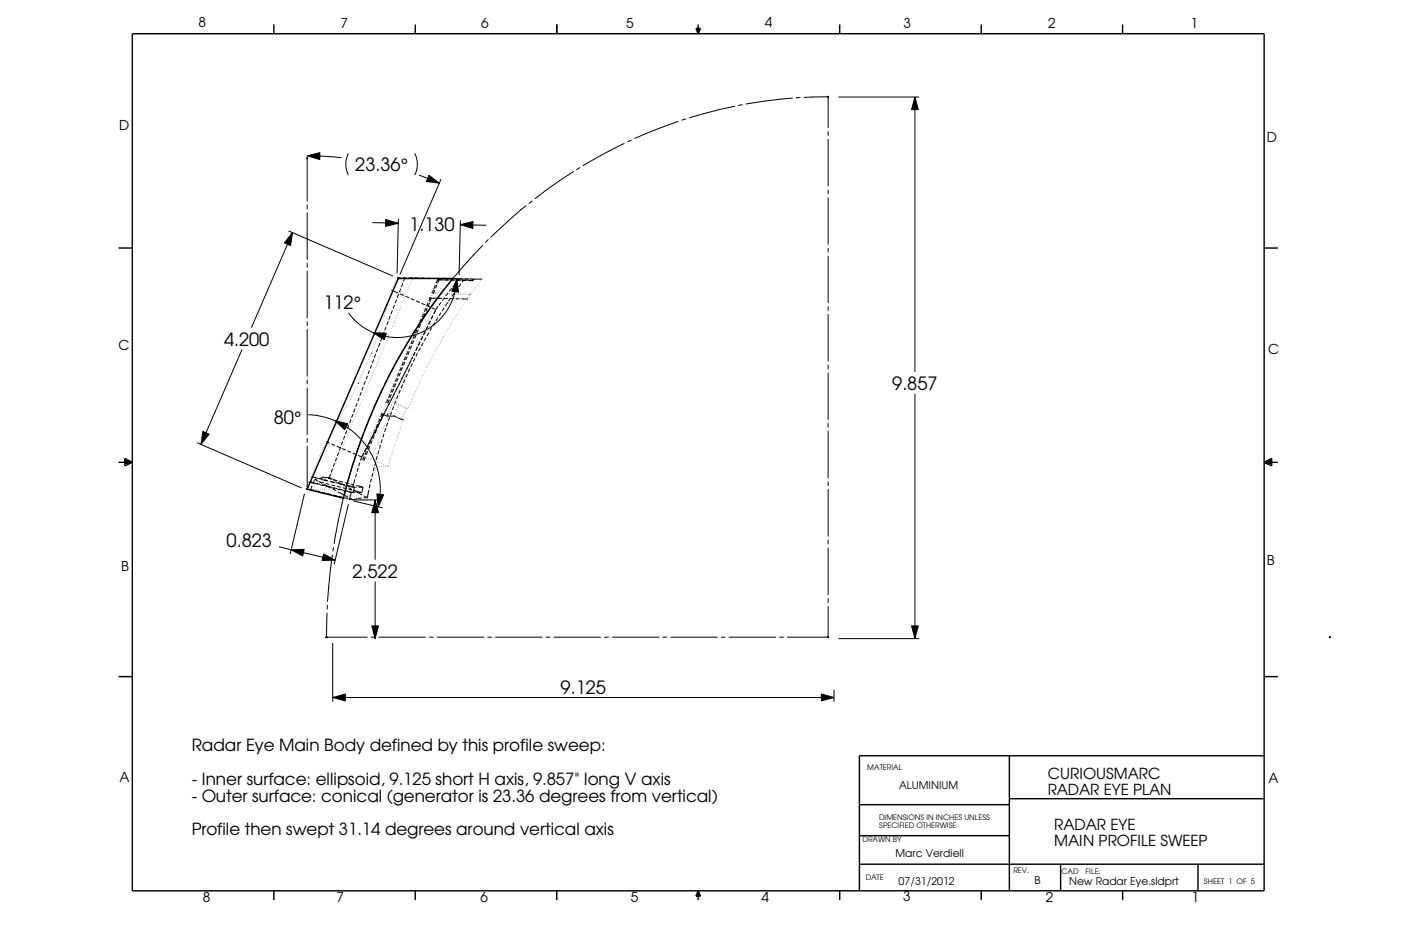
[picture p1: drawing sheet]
<svg xmlns="http://www.w3.org/2000/svg" width="457mm" height="305mm" viewBox="0 0 457 305" stroke-linecap="round" stroke-linejoin="round" font-family="sans-serif">
<g fill="none" stroke="#000" stroke-width=".33">
<path d="M221.4 39.6l-6.6 2.4-7.6 3.2M223.8 38.8l-1.3 .4M239.7 34.7l-5.2 1.1-9.5 2.6M242.2 34.2l-1.2 .2M258.6 32l-8.9 1-6.2 1M261.1 31.8l-1.3 .1M262.4 31.8l7.9-.2v10.1M273.6 31.7h26.4M298.6 31.7l1.1 4.1h-2.2zM298.6 31.7v89.7M100.2 50.8l4.2-1v2.3zM100.2 50.8l11.3 .6"/>
<path d="M100.2 51.6v14M113.7 50a7.9 7.9 0 0 0 0 7.1M135.3 50a7.9 7.9 0 0 1 0 7.1M136.7 57.1l6.7 2.7M140 57.2l3.4 2.6-4.3-.6zM143.9 58.5l-13.4 31.1M187.1 56l-8.9 6.1-3.6 2.7M189.2 54.7l-1.1 .7M203.7 46.8l-7.8 4-5.6 3.2M206 45.7l-1.1 .5M270.3 42.9v1.3M270.3 45.5v15.2"/>
<path d="M94.1 75.4l34.1 14.7M95.5 75.9l-.7 4.2-2-.9zM95.5 75.9l-13.5 31M100.2 66.9v1.3M100.2 69.4v15.3M121.5 72.6l8.5 .3M125.9 71.6l4.1 1.3-4.2 1zM130 71.5l-.4 17.7M150.2 73.3l4.1-1v2.2zM150.2 73.3l8.5 .2M150.2 71.9l-.4 17.8M159.3 78.2l-.8 .9"/>
<path d="M171.6 67.2l-5.7 4.9-5.6 5.2M173.6 65.6l-1 .8M270.3 62v1.2M270.3 64.5v15.3M100.2 85.9v1.3M100.2 88.5v15.2M126.5 99.6l-.1 .1M126.7 98.8l-.1 .1M126.8 98.2v.1M127 97.5h.1M127.2 96.8v.1M127.4 96.1h.1"/>
<path d="M127.6 95.4v.1M127.7 94.7h.1M127.8 94.7l2.2 1M127.8 94.7v.1M127.8 94.6v.1M128.1 93.9v.1M128.4 93.3h.1M128.7 92.6v.1M128.7 99.5l-.4 1.2M128.9 91.9v.1M129.2 91.3v.1M129.4 97.7l-.5 1.2"/>
<path d="M130.1 96l-.4 1.2M130.6 95.9l1.1 .5M130.8 94.2l-.5 1.2M130.8 90.6l-1.3 .1M130.9 99.9l-.1 .1M131.1 90.6h.1M131.1 99.3h.1M131.4 90.7h1.3M131.4 98.6v.1M131.4 92.4l-.4 1.2M131.7 97.9v.1M132 97.2l-.1 .1"/>
<path d="M132.2 90.6l-.5 1.2M132.2 96.6v.1M132.3 96.7l1.2 .5M132.5 95.9v.1M132.8 95.2v.1M133.1 94.6v.1M133.2 90.6h.1M133.3 90.7h1.3M133.4 93.9l-.1 .1M133.6 93.3h.1M133.6 90.7h1.3M133.9 92.6v.1"/>
<path d="M134.1 97.5l1.1 .5M134.2 91.9v.1M134.5 91.3l-.1 .1M134.7 90.6v.1M135.2 90.8h1.3M135.4 90.6l1.3 .1M135.8 98.2l1.2 .5M136.1 90.6h.1M136.8 90.7h.1M137.1 90.8h1.3M137.3 90.8h1.3M137.5 90.7h.1"/>
<path d="M137.5 99l1.2 .5M138.9 100l-.1 .1M139 90.7h.1M139 90.8h1.3M139.1 99.3v.1M139.2 90.8h1.3M139.3 99.7l1.2 .5M139.4 98.7v.1M139.7 98l-.1 .1M139.7 98.8l-.5 1.2M139.7 90.8h.1M140 97.3l-.1 .1"/>
<path d="M140.2 97.1l.6 .3h3.5M140.2 98.8l-.5 1.1M140.4 90.8h.1M140.5 97l-.5 1.2M140.7 95.4l.1 .1M140.8 97.3l-.5 1.2M140.8 96.3l-.1 .1M140.8 97.1h.1M141 94.7v.1M141.1 95.7h-.1M141.1 90.8h.1M141.3 94.1h.1"/>
<path d="M141.4 95.8h.1M141.4 95.5h.1M141.5 94.5l-.4 1.1M141.5 99.7v.1M141.5 97.1h.1M141.6 93.4l-.1 .1M141.8 99.1h.1M141.8 92.8h.1M141.9 90.8h.1M141.9 94.7l-.5 1.1M142.1 98.4l-.1 .1M142.1 93l-.5 1.2"/>
<path d="M142.1 92.1v.1M142.2 95.8h.1M142.2 95.5h.1M142.2 97.1h.1M142.3 97.7v.1M142.4 91.4v.1M142.4 90.8l-1.5 .1M142.6 90.8h.1M142.6 92.9l-.4 1.2M142.6 97.1h.1M142.7 90.8h.8l-.7 1.7M142.8 91.3l-.5 1.2"/>
<path d="M142.8 91.3h2M142.8 90.9h1.3M142.9 95.8h.1M142.9 95.5h.1M142.9 90.8h.1M143 99.9l-.8 1.1-1.1-.5M143.2 97.2l-.1 .2M143.3 95.5h.1M143.4 96.5v.1M143.5 94.8v.1M143.6 95.8l.1 .1M143.6 90.8h.1"/>
<path d="M143.8 94.1v.1M143.8 95.8h.2M143.9 95.8h.1M143.9 98.6l-.7 1.1M144.1 93.5h-.1M144.3 92.8v.1M144.4 90.8h.1M144.4 95.8h.1M144.6 92.1v.1M144.6 95.8h.1M144.7 97.4h.1M144.9 91.4l-.1 .1"/>
<path d="M144.9 97.4h1.4M145 94.3l-8.8 12.4M145 91.4h1.3M145.1 97.1l-.8 1M145.1 90.8h.1M145.1 95.8h.1M145.2 90.8h-2.2l-.2 .5M145.3 95.8h.1M145.5 91.4h1.2M145.5 97.4h.1M145.7 90.8h.1M145.8 95.9h.1"/>
<path d="M146 98.8h.1M146 98.8l-.7 1.1M146.1 95.9h.1M146.2 95.6l-.7 1M146.2 90.9l-1.5 .1M146.4 90.8h.1M146.6 95.9h.1M146.6 92.3l-.8 1M146.6 91l1.3 .1M146.8 95.9h.1M146.8 97.5h1.3M146.9 91.4h1.3"/>
<path d="M146.9 97.5h.1M147.1 97.2l-.8 1.1M147.2 90.8l-1.4 .1M147.3 95.9h.1M147.4 91.4h1.2M147.4 94.1l-.8 1M147.5 95.9h.1M147.6 97.5h.1M147.9 90.8h.1M148 95.9h.1M148.2 95.7l-.8 1M148.2 95.9h.1"/>
<path d="M148.3 97.5h.1M148.5 91.1h1.2M148.6 92.6l-.8 1M148.6 90.8l.1 .1M148.7 97.5h1.3M148.7 95.9h.1M148.8 91l1.2 .1M148.8 91.4l1.3 .1M148.9 95.9h.1M149 90.9l-2.1 .1M149.1 91.1l.5 4.2-2.2-.3zM149.1 91.1a19.5 19.5 0 0 1-13.8 18.2 19.5 19.5 0 0 1-21.6-7.2"/>
<path d="M149.1 97.5h.1M149.3 94.1l-.8 1.1M149.3 91.4h1.2M149.3 90.9h.1M149.4 95.9l.1 .1M149.6 91h1.3M149.6 95.9l.1 .1M149.8 91.1l-.8 1M149.8 97.5h.1M150 91.1h1.3M150 90.9h.1M150.2 96h.1"/>
<path d="M150.4 96h.1M150.4 92.6l-.8 1M150.5 97.5l1.7 .1M150.7 91.5h1.3M150.9 96h.1M150.9 100h.1M151.1 96h.1M151.2 91.5h1.2M151.2 97.6h.1M151.3 99.4h.1M151.5 90.9h.1M151.6 91.1l-.8 1"/>
<path d="M151.6 91h1.2M151.6 96h.1M151.7 98.8h.1M151.8 96h.1M151.9 91.1h1.3M152.1 98.2v.1M152.2 91h.1M152.3 97.6h.3M152.3 96h.1M152.5 97.2h.1M152.5 96h.1M152.6 97.6l-.1 .1"/>
<path d="M152.6 91.6h1.3M152.7 97l-.1 .1M152.9 91h.1M153 96h.1M153.1 91.5l1.2 .1M153.1 96.5h-.1M153.2 96l.3 .1M153.4 96.1h-.1M153.5 91.1h.1M153.5 91.1h1.2M153.5 96.1h.2M153.6 91h.1"/>
<path d="M153.8 95.7v.1M154.3 91.1l-.4 .5M154.3 95.1l-.1 .1M154.3 91.6h-.4M154.7 94.5l-.1 .1M155.1 91h.1M155.1 93.9v.1M155.5 93.4h.1M155.8 91.1h.1M156 92.8l-.1 .1M156.4 92.2v.1M156.5 91.1h.1"/>
<path d="M156.8 91.7h.1M157.2 91.1h.1M157.3 91.1h-2.6l-.4 .5M157.3 91.1h-.1M157.6 80l-10.2 11.4M270.3 81v1.3M270.3 83.6v15.2M79 114l-13.4 31M100.2 105v1.3M100.2 107.5v15.3M119.2 119.9h.1M119.5 119.2v.1"/>
<path d="M119.8 118.6h.1M119.8 118.5v.1M120.1 117.9v.1M120.4 117.2l-.1 .1M120.6 116.5v.1M120.9 115.9v.1M121.1 115.3h.1M121.2 115.2l-.1 .1M121.2 119.1l-.4 1.2M121.4 114.6h.1M121.7 113.9l-.1 .1M121.8 108.6l4.3 .2-.7 2.1z"/>
<path d="M121.9 117.3l-.4 1.2M121.9 113.2v.1M122.2 112.5v.1M122.5 111.8l-.1 .1M122.6 119.8v.1M122.6 115.5l-.4 1.2M122.7 111.2v.1M122.9 119.2l-.1 .1M122.9 110.5v.1M123.1 118.5v.1M123.2 109.9h.1M123.3 113.7l-.4 1.2"/>
<path d="M123.4 117.9h.1M123.4 109.2h.1M123.7 117.2v.1M123.7 108.5h.1M123.9 107.8v.1M124 116.5l-.1 .1M124 112l-.5 1.2M124.1 107.1v.1M124.2 115.9v.1M124.4 106.4l-.1 .1M124.5 115.2v.1M124.6 105.7v.1"/>
<path d="M124.7 110.2l-.5 1.2M124.8 114.6h.1M124.8 105.1v.1M125 104.4h.1M125.1 113.9l-.1 .1M125.3 103.7l-.1 .1M125.3 108.4l-.4 1.2M125.3 113.2v.1M125.5 103l-.1 .1M125.6 112.6h.1M125.7 102.3l-.1 .1M125.9 111.9v.1"/>
<path d="M125.9 101.6v.1M126 106.6l-.4 1.2M126.1 100.9v.1M126.2 111.2l-.1 .1M126.3 100.2l-.1 .1M126.4 110.5v.1M126.7 104.9l-.5 1.1M126.7 109.9v.1M127 109.2v.1M127.3 108.5v.1M127.4 103.1l-.5 1.2M127.6 107.9h-.1"/>
<path d="M127.8 107.2v.1M128.1 101.3l-.5 1.2M128.1 106.6h.1M128.4 105.9v.1M128.7 105.2l-.1 .1M128.9 104.6h.1M129.2 103.9v.1M129.5 103.3h.1M129.8 102.6l-.1 .1M130 101.9v.1M130.3 101.3h.1M130.5 119.9v.1"/>
<path d="M130.6 100.6v.1M130.8 119.3h.1M130.9 119.9l-.5 1.2M131.1 118.6v.1M131.4 117.9l-.1 .1M131.4 119.9l-.5 1.1M131.7 118.2l-.6 1.1M131.7 117.3h-.1M131.9 116.6v.1M132.1 118.1l-.4 1.2M132.2 116h.1M132.4 116.4l-.5 1.2"/>
<path d="M132.5 115.3l-.1 .1M132.8 114.6l-.1 .1M132.8 116.3l-.4 1.2M133 119.9l-.6 1.2M133 114h.1M133.1 114.6l-.5 1.2M133.3 119.3l-.6 1.1M133.3 113.3v.1M133.4 119.7v.1M133.6 112.6v.1M133.6 114.6l-.5 1.2M133.6 119v.1"/>
<path d="M133.8 118.2l-.6 1.2M133.9 112.9l-.5 1.1M133.9 112h-.1M133.9 118.4h.1M134.1 117.6l-.5 1.1M134.1 111.3v.1M134.2 109.9l-7.5 13.3M134.2 117.7v.1M134.3 112.8l-.4 1.2M134.4 110.6v.1M134.5 117.1h.1M134.6 118.6l-.6 1.2"/>
<path d="M134.6 111.1l-.5 1.2M134.6 116.5l-.2 .5M134.7 116.5l-.6 1.1M134.7 109.9v.1M134.7 116.4v.1M135 109.3l-.1 .1M135 115.7v.1M135 111.1l-.4 1.2M135.3 108.6l-.1 .1M135.3 115.1h.1M135.3 109.3l-.5 1.2M135.4 116.9l-.5 1.1"/>
<path d="M135.5 107.8l-.7 1.1M135.5 114.9l-.6 1.2 .5-1.1M135.5 107.9v.1M135.6 114.4l-.1 .1M135.8 109.3l-.5 1.2M135.8 113.7v.1M135.8 107.3v.1M136.1 107.6l-.5 1.2M136.1 106.6l-.1 .1M136.1 113v.1M136.2 115.2l-.5 1.1M136.2 113.3l-.5 1.2"/>
<path d="M136.3 115.2h-.1M136.3 113.2l-.6 1.1M136.4 112.4l-.1 .1M136.4 106h-.1M136.5 107.6l-.5 1.1M136.6 105.3v.1M136.7 111.7l-.1 .1M136.8 105.8l-.5 1.2M136.9 111v.1M136.9 104.6v.1M137.1 111.6l-.6 1.2M137.1 111.5l-.5 1.1"/>
<path d="M137.2 104v.1M137.2 110.4h.1M137.2 113.5l-.6 1.1M137.2 105.8l-.4 1.2M137.5 109.7l-.1 .1M137.5 103.3l-.1 .1M137.5 104.1l-.5 1.1M137.7 109.1h.1M137.7 102.7h.1M137.9 109.9l-.5 1.1M138 109.8l-.6 1.1M138 104.1l-.5 1.1"/>
<path d="M138 102v.1M138 108.4v.1M138.1 111.8l-.6 1.2M138.3 102.3l-.5 1.2M138.3 107.7l-.1 .1M138.3 101.3v.1M138.5 107.1h.1M138.6 100.7l-.1 .1M138.7 108.2l-.5 1.1M138.7 102.3l-.5 1.2M138.8 108.1l-.6 1.1M138.8 106.4v.1"/>
<path d="M139 100.6l-.5 1.1M139 110.2l-.6 1.1M139.1 105.7l-.1 .1M139.3 119.8v.1M139.4 105l-.1 .1M139.4 100.5l-.4 1.2M139.6 106.5l-.6 1.1M139.6 106.3l-.5 1.2M139.6 104.4v.1M139.6 119.2v.1M139.9 103.7v.1M140 108.5l-.7 1.1"/>
<path d="M140 118.5l-.1 .1M140.2 103l-.1 .1M140.3 117.9v.1M140.4 104.8l-.6 1.1M140.4 102.4h.1M140.5 104.6l-.6 1.2M140.6 117.3h.1M140.7 101.7v.1M140.9 106.9l-.6 1.1M141 116.6l-.1 .1M141 101l-.1 .1M141.1 103.3l-.4 .9"/>
<path d="M141.2 100.4v.1M141.3 102.9l-.5 1.2M141.3 116v.1M141.6 115.4h.1M141.7 102.2l-.1 .2M141.9 105.2l-.7 1.1M141.9 114.8h.1M141.9 114.7v.1M142 101.3l-.1 .3M142.1 101.2l-.6 1.3M142.3 114.1v.1M142.7 113.5h-.1"/>
<path d="M142.9 103.6l-.7 1.1M143 112.9h.1M143.4 112.2l-.1 .1M143.7 111.6v.1M143.9 102l-.7 1.1M144.1 111h-.1M144.4 110.3v.1M144.4 110.4h.1M144.8 109.7l-.1 .1M144.9 100.4l-.6 1.1M145.2 109.1l-.1 .1M145.5 108.5h.1"/>
<path d="M145.9 107.9h-.1M146.3 107.2l-.1 .1M146.6 106.6v.1M147 106h.1M147 106v.1M147.4 105.4v.1M147.8 104.8l-.1 .1M148.2 104.2l-.1 .1M148.5 103.6v.1M148.9 103h.1M149.3 102.4h.1M149.7 101.8h-.1"/>
<path d="M150.1 101.2h.1M150.5 100.6h.1M270.3 100.1v1.2M270.3 102.6v15.3M270.3 119.1v1.3M100.2 124v1.3M100.2 126.6v15.2M100.6 135.3a24.4 24.4 0 0 1 22.8 30.1M109.1 139.7l-.1 .1M109.3 137.3l4.2 1-1 2zM109.4 139.1h.1M109.8 138.5h-.1"/>
<path d="M110.2 137.8l-.1 .1M110.5 137.2l-.1 .1M110.9 136.6l-.1 .1M111.2 136v.1M111.5 135.3v.1M111.9 134.7l-.1 .1M112.2 134.1v.1M112.6 133.4l-.1 .1M112.9 132.8v.1M113.3 132.2h-.1M113.6 131.5v.1M113.8 138.7l-.4 1.2"/>
<path d="M114 130.9l-.1 .1M114.3 139.8v.1M114.3 130.3h.1M114.5 136.9l-.4 1.2M114.6 139.1l-.1 .1M114.6 129.6v.1M114.9 138.5l-.1 .1M114.9 129v.1M115.1 137.8v.1M115.2 135.1l-.4 1.2M115.2 128.3v.1M115.4 137.1v.1"/>
<path d="M115.6 127.7l-.1 .1M115.7 136.5h-.1M115.9 133.3l-.5 1.2M115.9 127l-.1 .1M116 135.8l-.1 .1M116.2 135.1v.1M116.2 126.4v.1M116.5 134.5h.1M116.5 125.7v.1M116.5 131.6l-.4 1.2M116.8 133.8l-.1 .1M116.8 125.1h.1"/>
<path d="M116.8 125.1v.1M117.1 133.1l-.1 .1M117.1 124.5h.1M117.2 129.8l-.4 1.2M117.3 132.5h.1M117.4 123.8v.1M117.6 131.8v.1M117.7 123.1v.1M117.9 131.1v.1M117.9 128l-.5 1.2M118.1 122.5l-.1 .1M118.2 130.5l-.1 .1"/>
<path d="M118.4 121.8l-.1 .1M118.4 129.8v.1M118.5 126.2l-.4 1.2M118.7 121.2l-.1 .1M118.7 129.2h.1M119 120.5l-.1 .1M119 128.5v.1M119.2 124.4l-.4 1.2M119.3 127.8l-.1 .1M119.5 127.2v.1M119.8 126.5v.1M119.9 122.6l-.4 1.2"/>
<path d="M120.1 125.8v.1M120.4 125.2l-.1 .1M120.6 120.9l-.5 1.1M120.7 124.5l-.1 .1M120.9 123.8v.1M121.2 123.2v.1M121.5 122.5l-.1 .1M121.8 121.8l-.1 .1M122 121.2h.1M122.2 139.9v.1M122.3 120.5v.1M122.5 139.2v.1"/>
<path d="M122.8 138.6h.1M123 139.5l-.6 1.2M123.1 137.9l-.1 .1M123.2 138.4l-.5 1.2M123.3 139.1l-.6 1.1M123.4 137.2l-.1 .1M123.6 136.6v.1M123.7 138.5l-.6 1.2M123.9 138l-.6 1M123.9 135.9v.1M124 136.7l-.5 1.1M124.2 135.2l-.1 .1"/>
<path d="M124.4 136.7l-.5 1.2M124.4 134.9l1.9 .9M124.7 136.3l-.6 1.2zM124.7 134.9l-.5 1.2M124.8 134.7l-.1 .1M125 126.6l-6.1 14M125 135.2l-.5 1.2M125 134.1v.1M125.1 134.9h.1M125.2 134.9l-.2 .4M125.2 134.8v.1M125.2 135.3l-.6 1.1"/>
<path d="M125.3 139.6v.1M125.3 133.4v.1M125.5 134.2h-.1M125.6 134.6l-.6 1.2M125.6 138.9l-.1 .1M125.6 132.8h.1M125.7 133.5v.1M125.8 134.9h.1M125.8 131.2l.1 .1M125.9 138.2l-.1 .1M125.9 132.1l-.1 .1M125.9 139.7l-.4 1.3"/>
<path d="M126 132.8v.1M126.1 124.3l-.6 1.2M126.1 133.6l-.6 1.1M126.1 137.6h.1M126.1 130.6h.1M126.3 132.2h-.1M126.4 129.9v.1M126.4 136.9v.1M126.4 132.9l-.5 1.2M126.5 134.9h.1M126.5 137.9l-.4 1.2M126.5 131.3h.1"/>
<path d="M126.6 130.3l-.5 1.2M126.7 134.9l-.4 .9M126.7 136.2l-.1 .1M126.7 129.2l-.1 .1M126.7 134.8l-.1 .1M126.9 135.6h.1M126.9 128.6v.1M127 134.2h-.1M127 131.8l-.6 1.2M127 130.4l-.6 1.2M127 131.8l.1 .1M127.2 136.1l-.5 1.2"/>
<path d="M127.2 134.9v.1M127.2 134.9h.1M127.2 127.9v.1M127.2 133.5v.1M127.3 128.7l-.5 1.2M127.3 131.3h.1M127.3 131.2l-.6 1.1M127.5 127.2v.1M127.5 132.8v.1M127.7 128.7l-.4 1.1M127.7 132.2h.1M127.8 126.6l-.1 .1"/>
<path d="M127.8 134.4l-.4 1.2M127.8 130.1l-.6 1.2M127.8 132.2h.1M127.8 135.2h.1M128 131.3h.1M128 127l-.5 1.1M128.1 125.9l-.1 .1M128.1 129.5l-.5 1.1M128.3 125.2v.1M128.5 132.6l-.5 1.2M128.5 126.9l-.5 1.2M128.5 135.5h.1"/>
<path d="M128.5 132.2h.1M128.6 135.8l1.2 .5M128.6 124.6v.1M128.7 128.4l-.6 1.2M128.7 135.5l-.1 .3h-2.3M128.7 131.3h.1M128.7 125.2l-.5 1.2M128.8 131.1h-.1M128.9 123.9l-.1 .1M129 127.8l-.6 1.1M129 134.8l-.1 .1M129 130.4v.1"/>
<path d="M129.2 130.8l-.5 1.2M129.2 135.8h.1M129.2 123.2l-.1 .1M129.2 125.1l-.5 1.2M129.2 132.2h.1M129.2 134.2h.1M129.3 131.6h.1M129.3 129.7v.1M129.4 122.6h.1M129.5 123.4l-.5 1.2M129.5 126.7l-.5 1.2M129.5 133.5v.1"/>
<path d="M129.6 129l-.1 .1M129.7 121.9v.1M129.8 136.1h.1M129.8 132.8v.1M129.9 129l-.5 1.2M129.9 126.1l-.6 1.2M129.9 128.4h-.1M129.9 123.4l-.4 1.1M130 136.4l1.1 .5M130 121.2v.1M130 131.9h.1M130 132.2h.1"/>
<path d="M130.1 132.2h-.1M130.1 127.7v.1M130.2 121.7l-.5 1.2M130.3 120.6h-.1M130.4 125.1l-.6 1.1M130.4 127v.1M130.5 136.4h.1M130.5 132.4h.1M130.6 127.3l-.5 1.1M130.6 132.2h.1M130.7 126.4h-.1M130.7 121.6l-.5 1.2"/>
<path d="M130.7 124.4l-.5 1.2M130.7 139.7h.1M130.9 125.7v.1M131 139l-.1 .1M131.1 136.7h.1M131.1 136.9l.6 .1M131.1 132.7h.1M131.2 136.7l-.1 .2M131.2 136.7h.1M131.2 123.4l-.5 1.1M131.2 138.3v.1M131.2 125.1h.1"/>
<path d="M131.3 132.5h.1M131.4 125.5l-.5 1.2M131.4 136v.1M131.5 137.6l-.1 .1M131.5 124.4l-.1 .1M131.6 122.7l-.6 1.2M131.7 135.3v.1M131.7 123.7v.1M131.8 133h.1M132 132.8h.1M132 134.6v.1M132 123.1h.1"/>
<path d="M132.1 121.6l-.6 1.2M132.2 123.8l-.5 1.2M132.2 133.9v.1M132.3 122.4l-.1 .1M132.4 121l-.5 1.1M132.5 133.3h.1M132.6 133.1h.1M132.6 121.7l-.1 .1M132.8 121v.1M133 122l-.6 1.2M133.1 133.3h.1M133.1 120.4v.1"/>
<path d="M133.3 132.9v.1M133.6 132.2v.1M133.7 120.3l-.5 1.2M133.9 131.6v.1M134.2 130.9l-.1 .1M134.5 130.3h-.1M134.7 129.6v.1M135 128.9v.1M135.3 128.3v.1M135.6 127.6v.1M135.9 127h-.1M136.2 126.3l-.1 .1"/>
<path d="M136.5 125.7v.1M136.8 125v.1M137.1 124.4v.1M137.4 123.7v.1M137.7 123.1h.1M138 122.4v.1M138.3 121.8h.1M138.7 121.1l-.1 .1M139 120.5l-.1 .1M270.3 121.7v15.2M270.3 138.2v1.2M298.6 128.5v79.9"/>
<path d="M64.3 144.5l34.1 14.7M66.2 140.8l2 .9-2.6 3.3zM99.7 159.8h.1M99.9 159.3h.1M100.2 159.8h.1M100.2 158.6l-.1 .1M100.2 143.1v1.3M100.2 145.6v14M100.4 159.9h.1M100.5 157.9l-.1 .1M100.8 157.3l1.2 .3M100.8 157.3l-.1 .1"/>
<path d="M100.8 157.3h.1M100.9 159.8h.1M101.4 157.2l1.2 .4M101.4 155.7h.2M101.5 157.3h.1M101.6 155.3l-.1 .1M101.6 159.8h.1M101.7 156.5l-.1 .1M101.8 158.6l-.5 1.2 1.3 .3M101.9 154.6l-.1 .1M101.9 155.9v.1M102 155.8l1.3 .2"/>
<path d="M102.1 154v.1M102.1 155.8h.1M102.2 155.7h.1M102.2 157.3h.1M102.3 159.8h.1M102.4 153.3v.1M102.6 157.7l1.2 .3M102.7 152.7h.1M102.7 156.5l-.6 1.5M102.7 156.5l1.1 .5M102.8 156h.1M103 155.7h.1"/>
<path d="M103 157.3h.1M103 152v.1M103 159.8h.1M103.2 157.7l1.2 .4M103.3 151.3v.1M103.5 156.1l.1 .1M103.5 150.7h.1M103.7 155.7h.1M103.7 157.3h.1M103.8 159.8h.1M103.8 150v.1M103.9 156.1l1.3 .3"/>
<path d="M104 156.1l-1.3 .4M104 157.1l1.2 .6M104.1 149.4h.1M104.2 156.3h.1M104.4 148.7v.1M104.4 155.7h.1M104.4 157.3h.1M104.4 158.2l1.3 .3M104.5 157.3l1.2 .3M104.5 159.8h.1M104.5 157.2v.1M104.7 148l-.1 .1"/>
<path d="M104.8 156.5l-.1 .1M104.8 156.5l2 .5M105 147.4h-.1M105.1 158.2l1.2 .3M105.1 155.9l-.1 .1M105.1 155.7l1.3 .3M105.2 159.8h.1M105.3 146.7l-.1 .1M105.5 146v.1M105.6 155.9l-1.3 .2M105.7 158l1.1 .6M105.8 156.5l1.2 .3"/>
<path d="M105.8 145.4v.1M105.9 159.8h.1M106.1 144.7v.1M106.3 159l-.1 .1M106.3 158.7l1.2 .3M106.3 157.8l1.2 .3M106.4 159.9h.1M106.5 144l1.1 .6M106.6 158.4l-.1 .1M106.8 158.6l.2 .1M106.8 157.7v.1M106.8 143.4v.1"/>
<path d="M106.9 158.7l1.3 .3M107 158.7l1.1 .6M107 156.1l1.2 .3M107.1 157.1h.1M107.2 142.8v.1M107.4 156.4v.1M107.5 155.8l-1.3 .1M107.5 155.8l1.1 .6M107.6 142.2h-.1M107.7 157l1.2 .3M107.7 155.7l-.1 .1M107.9 154.6l-.5 1.2"/>
<path d="M107.9 155.1v.1M108 141.6h-.1M108.1 157.3l1.2 .3M108.1 159.1l1.2 .3M108.2 158.2l1.2 .3M108.2 144.9l1.1 .5M108.2 154.4v.1M108.3 140.9v.1M108.5 153.8h.1M108.5 153l-.4 1.1M108.6 159.6l1.2 .6M108.7 156.5l1.1 .6"/>
<path d="M108.7 140.3v.1M108.8 159.1l1.2 .3M108.8 153.1l-.1 .1M108.9 156.5l1.2 .4M109.1 152.4l-.1 .1M109.2 151.2l-.4 1.2M109.3 151.8h.1M109.5 157.5l1.2 .3M109.6 151.1v.1M109.9 149.4l-.5 1.2M109.9 150.4l-.1 .1M109.9 145.6l1.2 .5"/>
<path d="M110 159.6l1.2 .3M110 158.7l1.2 .3M110.2 149.8h-.1M110.3 157.4l1.2 .5M110.4 149.1v.1M110.5 147.6l-.4 1.2M110.6 157.9l1.2 .3M110.6 159.6l1.2 .3M110.7 157l1.3 .4M110.7 148.4v.1M111 147.7l-.1 .1M111.2 145.8l-.5 1.2"/>
<path d="M111.3 147.1l-.1 .1M111.3 157.9l1.3 .3M111.5 146.4v.1M111.6 146.4l1.2 .5M111.8 145.8h.1M111.8 144.1l-.4 1.1M111.8 159.2l1.3 .3M112 158.2l1.2 .6M112.1 145.1v.1M112.4 144.4l-.1 .1M112.5 142.2l-.4 1.2M112.6 157.5l1.2 .3"/>
<path d="M112.6 143.8h.1M112.7 159.9l-.3 1.3M112.9 143.1v.1M113 158.5l2.1 .5M113.2 142.5h.1M113.2 158.4l2.5 .6-.5 1.7-1.2-.3M113.2 140.5l-.5 1.1M113.4 147.2l1.2 .5M113.5 141.8l-.1 .1M113.7 159.6l1.2 .3M113.7 159.1l1.1 .6M113.7 141.1v.1"/>
<path d="M114 140.5h.1M114.4 157.9l1.3 .4M115.1 159h1.3M115.1 147.9l1.2 .5M115.4 157.8l-.3 1.2M115.8 156.4l-.4 1.2M116.2 158.4l2.3 .6M116.3 154.6l-.3 1.2M116.8 148.6l1.2 .5M116.9 152.7l-.4 1.3M117 159h1.3M117.4 150.9l-.3 1.2"/>
<path d="M117.6 144.2l-4.6 14.5M118 149.1l-.4 1.2M118.1 149.1h-.1M118.1 149.9h.1M118.3 148.7l-.2 .4M118.3 148.6l-.1 .3M118.3 150.2h.1M118.4 149.2l-.1 .1M118.4 141.8l-.4 1.2M118.5 159l-.4 1.7-1.3-.3M118.6 148l-.1 .3M118.6 148.5v.1"/>
<path d="M118.7 150.2h.1M118.7 147.8l-.4 .9M118.8 149.9h-.1M118.9 148.9l-.5 1.2M118.9 147.9h.1M119 150.5h.1M119.2 147.2v.1M119.3 149.1l-.6 1.1M119.5 146.4l-.5 .8M119.5 149.9h.1M119.5 146.3l-.6 1.1M119.5 147.2l-.4 1.2"/>
<path d="M119.6 146.1l-.2 .5M119.6 150.8h.1M119.8 145.9h-.1M119.8 145.7h.1M120 147.3l-.5 1.2M120 145.2v.1M120.2 149.8h.1M120.3 151.1h.1M120.3 144.5v.1M120.3 145.5l-.5 1.1M120.4 159.9l-.6 2.5M120.4 144.5l-.6 1.2"/>
<path d="M120.6 143.8l-.1 .1M120.6 159.9h.1M120.7 158.1l-.2 1.2M120.7 145.5l-.5 1.2M120.8 159.1v.1M120.9 143.2l-.1 .1M120.9 149.7h.1M120.9 151.4h.1M121 158.5h.1M121 143.7l-.4 1.2M121.1 142.5v.1M121.2 156.2l-.3 1.2"/>
<path d="M121.2 149.7h.1M121.2 157.7v.1M121.2 149.6h.1M121.3 142.9l-1.2 2.2M121.3 142.8v.1M121.4 157.1h-.1M121.4 141.9h.1M121.5 143.8l-.6 1.1M121.5 148.9v.1M121.5 156.4h.1M121.6 142.3h.1M121.6 151.7h.1"/>
<path d="M121.6 142.3l-.6 1.1M121.7 154.4l-.3 1.2M121.7 141.2v.1M121.8 141.9l-.5 1.2M121.8 155.7h-.1M121.8 148.3h.1M121.8 150h.1M122 140.5l-.1 .1M122 155l-.1 .1M122 147.6v.1M122.1 152.5l-.3 1.3M122.1 154.3h.1"/>
<path d="M122.2 142l-.5 1.2M122.3 152h.1M122.3 146.9v.1M122.3 153.6v.1M122.4 140.8l-.6 1.1zM122.5 150.3l.1 .1M122.5 140.2l-.5 1.2M122.6 152.9l-.1 .1M122.6 146.2v.1M122.6 150.7l-.3 1.2M122.8 152.2l-.1 .1M122.9 145.6h-.1"/>
<path d="M122.9 140.3l-.5 1.1M122.9 152.2h.1M123.1 148.8l-.3 1.3M123.1 150.6l.1 .1M123.1 144.9v.1M123.4 144.2v.1M123.7 147l-.4 1.3M123.7 143.6h.1M123.7 152.2h.1M123.8 150.9l.1 .1M124 142.9l-.1 .1M124.2 145.2l-.4 1.2"/>
<path d="M124.2 142.2v.1M124.4 152.2h.1M124.5 151.2v.1M124.5 141.6h.1M124.7 143.4l-.3 1.2M124.8 140.9l-.1 .1M125 140.3h.1M125.1 151.5l.1 .1M125.1 152.2h.1M125.3 141.6l-.4 1.1M125.8 151.8h.1M125.8 152.2h.1"/>
<path d="M126.4 152.1h.1M126.5 152.2h.1M126.7 152v.1M126.9 151.3v.1M127.1 150.6v.1M127.3 149.9v.1M127.5 149.2v.1M127.7 148.5v.1M127.9 147.8v.1M128.1 147.2h.1M128.4 146.5v.1M128.6 145.8v.1"/>
<path d="M128.8 145.1v.1M129 144.4v.1M129.3 143.7l-.1 .1M129.5 143v.1M129.8 142.4l-.1 .1M130 141.7v.1M130.2 141v.1M130.5 140.3l-.1 .1M270.3 140.7v15.3M270.3 157.2v1.3M270.3 159.8v15.2M91 178.4l18.3 4.4"/>
<path d="M95 179.4l4.3-.1-.5 2.1zM99.4 161.1l-4.7 19.7M101.1 160.1h.1M101.8 160.2l.1 .1M102.5 160.4h.1M103.2 160.2l1.2 .3M103.2 160.6h.1M103.9 160.7h.1M104.6 160.9h.1M105 160.7l1.3 .3M105.3 161.1h.1M106 161.2h.1"/>
<path d="M106.7 161.4h.1M106.9 161.1l1.2 .3M107.1 160l.1 .1M107.4 161.6h.1M107.8 160.2h.1M108.1 161.7l.1 .1M108.5 160.4h.1M108.7 161.5l1.3 .3M108.8 161.9h.1M108.8 178.6l-.2 1.2M109.2 160.5l.1 .1M109.5 162.1h.1"/>
<path d="M109.9 160.7h.1M110.2 162.2l.1 .1M110.3 160.5l3.3 1.8M110.6 162l1.2 .3M110.6 160.9h.1M110.9 162.4h.1M111.3 161l.1 .1M111.6 162.6h.1M111.8 160l1.3 .3M112 161.2h.1M112.1 162.4l-3 14.9M112.3 162.7h.1"/>
<path d="M112.4 162.4l1.3 .3M112.5 160l1.2 .4M112.7 161.4h.1M113 162.9h.1M113.4 160.4l1.2 .3M113.4 161.6h.1M113.7 163.1h.1M113.7 164.5l-4.6 19.7M114 162.8l1.3 .4M114.1 161.8h.1M114.2 162.6l1.1 .6M114.6 160.7l-.6 2.5"/>
<path d="M114.6 160.7h1.3M114.7 163.2h.1M114.8 161.9h.1M115.4 160l1.1 .6M115.4 163.2h8.4M115.4 163.5l9.4 2.2M115.5 162.1h.1M115.5 160.1l1.3 .3M116.2 162.3h.1M116.5 162.8l-1.2 .4M116.5 160.7h1.3M116.9 162.4h.1"/>
<path d="M117.1 160.9l1.1 .6M117.6 162.6h.1M118 162.5l-1.3 .2M118.3 162.8h.1M118.7 161.8l1.2 .6h-1.3M119 162.9h.1M119.7 163.1l.1 .1M119.9 162.6v.1M120.1 161.9v.1M120.3 161.2l-.1 .1M120.4 160.5v.1M122.4 163.2l1.1 4.1h-2.2z"/>
<path d="M122.4 163.2v19.5M123 161.2l2.2 .3-1.8 3.9zM270.3 176.3v1.2M270.3 178.8v15.3M105.6 180.8l3.7 2-4.2 .1zM106.8 197.5v1.3M108.5 181.1l-1.6 15.2M122.4 189.8v18.6M270.3 195.3v1.3M270.3 197.9v10.2M106.7 200.1l-.1 7.8h13.2M108.6 209.8v19.2"/>
<path d="M121.1 207.9h1.2M121.3 204.3h2.2l-1.1 4.1zM123.6 207.9h15.3M140.1 207.9h1.3M142.7 207.9h15.2M159.2 207.9h1.2M161.7 207.9h15.3M178.2 207.9h1.3M180.8 207.9h15.2M197.3 207.9h1.2M199.8 207.9h15.3M216.3 207.9h1.3"/>
<path d="M218.9 207.9h15.2M235.4 207.9h1.2M237.9 207.9h15.3M254.4 207.9h1.3M257 207.9h13.4M273.6 208.4h26.4M297.5 204.3h2.2l-1.1 4.1zM108.6 227.6l4.1-1.1v2.2zM108.6 227.6h163.6M268.1 226.5l4.1 1.1-4.1 1.1zM272.2 225.1v3.9"/>
</g>
<g fill="none" stroke="#000" stroke-width=".47">
<path d="M43.2 11h369.3v279.7h-369.3zM89.4 8v3M135.5 8v3M181.7 8v3M227.1 9.3h1.5l-.8 1.7zM227.5 9.3l.3 1.7M227.8 8v3M228.3 9.3l-.5 1.7M274 8v3M320.2 8v3M366.4 8v3M270.1 31.6h.3"/>
<path d="M270.1 31.5l.3 .2M270.2 31.6h.1M270.3 31.6h.1M270.3 31.5v.2M270.4 31.5l-.3 .2M100.2 51.6h.1M38.7 80.9h4.5M129.9 90.9h.1M130 90.9h.1M130 90.9h17.8M130 90.9l-29.8 68.7M147.8 90.9h.1"/>
<path d="M147.8 90.9a179.7 179.7 0 0 0-35.7 71.7M412.5 80.9h4.5M38.7 150.9h4.5M40.7 149.6l2.5 1.3-2.5 1.1zM40.7 150.2l2.5 .7M40.7 150.5l2.5 .4M43.2 150.9l-2.5 .3M100.2 159.7h.1M100.2 159.6h.1M100.2 159.6l11.9 3M412.5 150.9h4.5M412.5 150.9l2.5 .3"/>
<path d="M412.5 150.9l2.5-1.3v2.4zM415 150.5l-2.5 .4M415 150.2l-2.5 .7M112 162.6h.1M112.1 162.6h.1M106.4 207.9h.3M106.4 207.8l.3 .3M106.5 208h.1M106.6 207.9h.1M106.6 207.8v.3M106.7 207.8l-.3 .3M270.1 207.9h.3"/>
<path d="M270.3 207.8v.3M433.8 207.9h.3M433.8 207.8l.3 .3M434 207.8v.3M434.1 207.8l-.3 .3M38.7 220.8h4.5M412.5 220.8h4.5M329.4 246.6v44.1M412.5 246.6h-132v44.1M280.5 272.7h48.9M280.5 262.6h48.9M329.4 260.6h83.1"/>
<path d="M89.4 290.7v3.1M135.5 290.7v3.1M181.7 290.7v3.1M227.8 290.7v3.1M227.8 290.7l.8 1.8h-1.5zM227.8 290.7l-.3 1.8M227.8 290.7l.5 1.8M274 290.7v3.1M280.5 282h132M320.2 290.7v3.1M346.1 282v8.7M366.4 290.7v3.1"/>
<path d="M390.9 282v8.7"/>
</g>
<g fill="#000">
<path d="M298.6 31.7l1.1 4.1h-2.2zM100.2 50.8l4.2-1v2.3zM140 57.2l3.4 2.6-4.3-.6zM95.5 75.9l-.7 4.2-2-.9zM125.9 71.6l4.1 1.3-4.2 1zM150.2 73.3l4.1-1v2.2zM149.1 91.1l.5 4.2-2.2-.3zM121.8 108.6l4.3 .2-.7 2.1zM109.3 137.3l4.2 1-1 2zM66.2 140.8l2 .9-2.6 3.3zM95 179.4l4.3-.1-.5 2.1zM122.4 163.2l1.1 4.1h-2.2z"/>
<path d="M123 161.2l2.2 .3-1.8 3.9zM105.6 180.8l3.7 2-4.2 .1zM121.3 204.3h2.2l-1.1 4.1zM297.5 204.3h2.2l-1.1 4.1zM108.6 227.6l4.1-1.1v2.2zM268.1 226.5l4.1 1.1-4.1 1.1z"/>
</g>
<g font-size="6">
<text x="116" y="55.9">23.36°</text>
<text x="133.6" y="75.4">1.130</text>
<text x="105.5" y="100.8">112°</text>
<text x="73.1" y="112.8">4.200</text>
<text x="291.2" y="127.3">9.857</text>
<text x="89.4" y="138.3">80°</text>
<text x="74" y="178.5">0.823</text>
<text x="115" y="188.6">2.522</text>
<text x="183" y="226.4">9.125</text>
</g>
<g font-size="5.5">
<text x="62.6" y="245.2">Radar Eye Main Body defined by this profile sweep:</text>
<text x="62.6" y="256.2">- Inner surface: ellipsoid, 9.125 short H axis, 9.857&quot; long V axis</text>
<text x="62.6" y="261.6">- Outer surface: conical (generator is 23.36 degrees from vertical)</text>
<text x="62.6" y="272.5">Profile then swept 31.14 degrees around vertical axis</text>
</g>
<g font-size="5">
<text x="341.9" y="254.3">CURIOUSMARC</text>
<text x="341.9" y="259.3">RADAR EYE PLAN</text>
<text x="344" y="271">RADAR EYE</text>
<text x="344" y="276">MAIN PROFILE SWEEP</text>
</g>
<g font-size="4.4">
<text x="64.8" y="8.9">8</text>
<text x="111.1" y="9">7</text>
<text x="157" y="9">6</text>
<text x="204.4" y="9.1">5</text>
<text x="249.6" y="8.8">4</text>
<text x="294.9" y="9">3</text>
<text x="342.1" y="9.3">2</text>
<text x="388.5" y="9.3">1</text>
<text x="38.9" y="42.4">D</text>
<text x="413.4" y="46.5">D</text>
<text x="38.7" y="114.3">C</text>
<text x="413.9" y="115.6">C</text>
<text x="413.4" y="184.5">B</text>
<text x="39.6" y="186.3">B</text>
<text x="39" y="255.3">A</text>
<text x="413.9" y="255.5">A</text>
<text x="66.2" y="294.2">8</text>
<text x="109.9" y="294.3">7</text>
<text x="156.8" y="294.2">6</text>
<text x="205.9" y="294.2">5</text>
<text x="248.5" y="294.2">4</text>
<text x="294.7" y="294.1">3</text>
<text x="341.3" y="294.3">2</text>
<text x="388.8" y="294.4">1</text>
</g>
<g font-size="3.5">
<text x="293.5" y="257.5">ALUMINIUM</text>
<text x="292.2" y="279.6">Marc Verdiell</text>
<text x="293.2" y="288.7">07/31/2012</text>
<text x="337.6" y="288.4">B</text>
<text x="348.9" y="289">New Radar Eye.sldprt</text>
</g>
<g font-size="2.5">
<text x="283" y="251.4">MATERIAL</text>
<text x="286.9" y="267.8">DIMENSIONS IN INCHES UNLESS</text>
<text x="281.4" y="274.6">DRAWN BY</text>
<text x="286.9" y="270.2">SPECIFIED OTHERWISE</text>
<text x="282.5" y="287.2">DATE</text>
<text x="330.8" y="285">REV.</text>
<text x="346.4" y="285.1">CAD</text>
<text x="354.2" y="285.1">FILE:</text>
<text x="392.9" y="288.6">SHEET 1 OF 5</text>
</g>
</svg>
